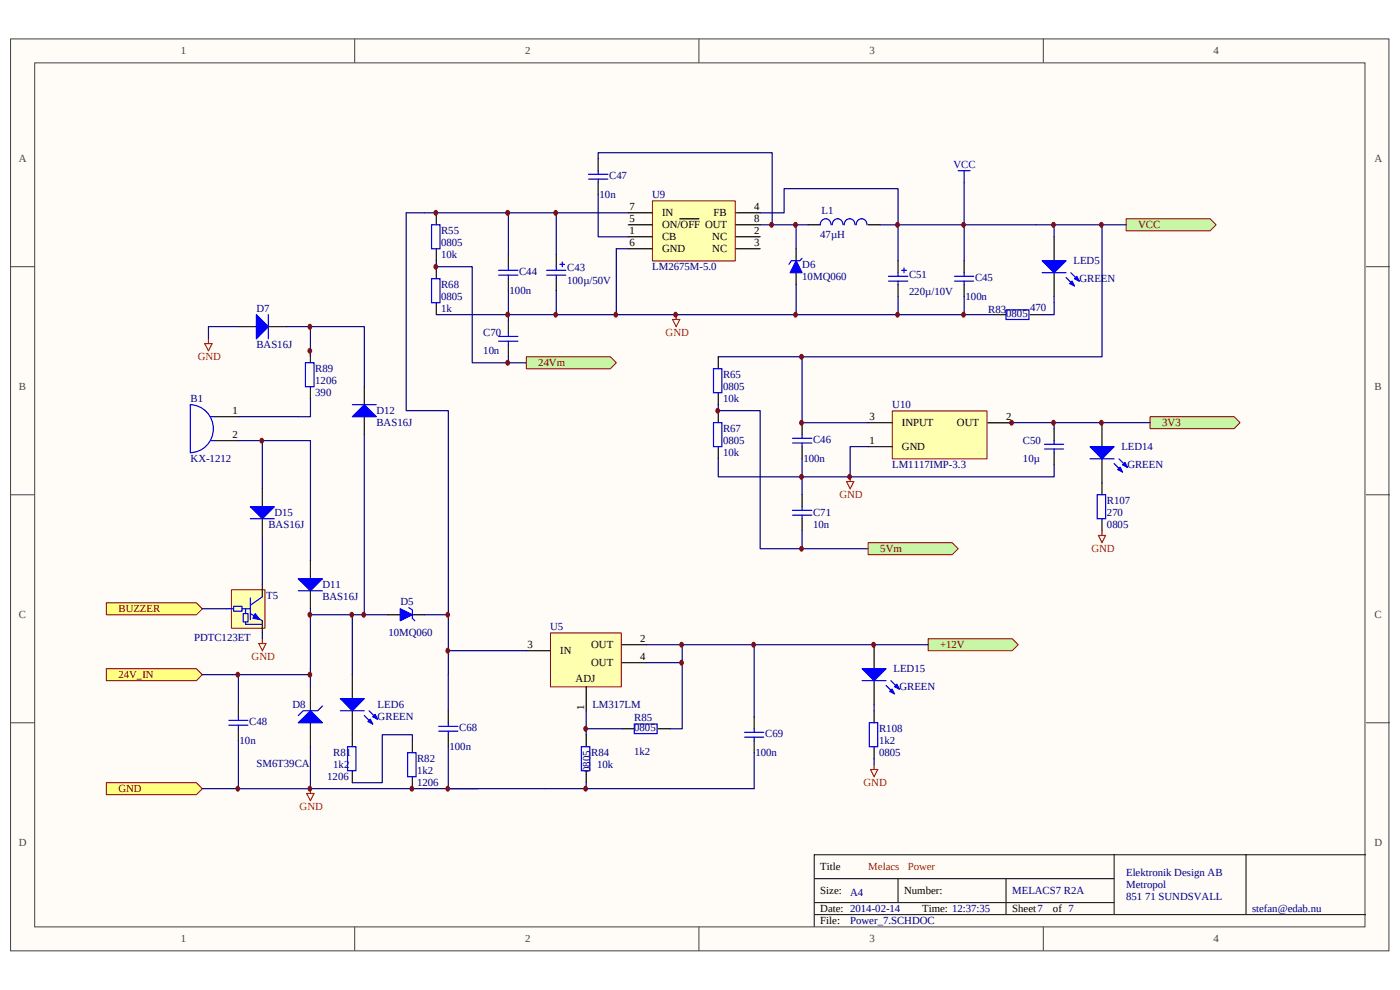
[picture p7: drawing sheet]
<svg xmlns="http://www.w3.org/2000/svg" width="297mm" height="210mm" viewBox="0 0 297 210" stroke-linecap="round" stroke-linejoin="round" font-family="sans-serif">
<path d="M2.3 8.3h292.4v193.3h-292.4z" fill-rule="evenodd" fill="#fffcf8"/>
<path d="M2.2 8.3h292.5v193.3h-292.5z" fill="none" stroke="#404040" stroke-width=".21"/>
<path d="M7.4 13.4h282.2v183.1h-282.2z" fill-rule="evenodd" fill="#fffcf8"/>
<g fill="none" stroke="#404040" stroke-width=".21">
<path d="M7.4 13.3h282.2v183.2h-282.2zM75.3 8.2v5.1M148.3 8.2v5.1M221.4 8.2v5.1M2.2 56.5h5.1M289.8 56.5h5.1M2.2 104.9h5.1M289.8 104.9h5.1M2.2 153.2h5.1M289.8 153.2h5.1M75.3 196.5v5.1M148.3 196.5v5.1"/>
<path d="M221.4 196.5v5.1"/>
</g>
<path d="M172.7 186.3h63.7M172.7 193.9h117.1M172.7 191.4h63.7M190.5 186.3v5.1M213.4 186.3v7.6M236.4 181.2v12.7M264.4 181.2h-91.7v15.3M289.8 181.2h-25.4v12.7" fill="none" stroke="#000" stroke-width=".21"/>
<path d="M22.6 141.8h19.1l1.2 1.2-1.2 1.3h-19.1z" fill-rule="evenodd" fill="#ffff80"/>
<path d="M22.6 141.8h19.1l1.2 1.2-1.2 1.3h-19.1z" fill="none" stroke="#800000" stroke-width=".21"/>
<path d="M22.6 165.9h19.1l1.2 1.3-1.2 1.3h-19.1z" fill-rule="evenodd" fill="#ffff80"/>
<path d="M22.6 165.9h19.1l1.2 1.3-1.2 1.3h-19.1z" fill="none" stroke="#800000" stroke-width=".21"/>
<path d="M90 45.1h43.3M107.9 45.1v8.9M118 45.1v8.9M107.9 61.6v5.1M118 61.6v5.1" fill="none" stroke="#000080" stroke-width=".25"/>
<path d="M107.9 54v2.5M107.9 59.1v2.5M118 54v2.5M118 59.1v2.5M171.5 47.7h2.5M184.2 47.7h2.5M190.5 55.3v2.5M190.5 60.4v2.5" fill="none" stroke="#000" stroke-width=".25"/>
<g fill="none" stroke="#00f" stroke-width=".25">
<path d="M105.8 57.3h4.1M105.8 58.3h4.1M107.9 56.5v.8M107.9 58.3v.8M116 57.3h4M116 58.3h4M118 56.5v.8M118 58.3v.8M118.8 56h1M119.3 55.5v1M174 47.7a1.16 1.16 0 0 1 1.2-1.3 1.16 1.16 0 0 1 1.1 1.3M176.6 47.7a1.16 1.16 0 0 1 1.1-1.3 1.16 1.16 0 0 1 1.2 1.3"/>
<path d="M179.1 47.7a1.16 1.16 0 0 1 1.2-1.3 1.16 1.16 0 0 1 1.1 1.3M182.9 46.4a1.17 1.17 0 0 1 1 1.3M182.9 46.4a1.2 1.2 0 0 0-1.3 1.3M188.5 58.6h4.1M188.5 59.6h4.1M190.5 57.8v.8M190.5 59.6v.8M191.3 57.3h1M191.8 56.8v1"/>
</g>
<path d="M138.5 42.6h17.5v12.7h-17.5z" fill-rule="evenodd" fill="#ffffb0"/>
<path d="M138.4 42.6h17.6v12.7h-17.6z" fill="none" stroke="#800000" stroke-width=".21"/>
<g fill="none" stroke="#000" stroke-width=".25">
<path d="M126.9 33.7v2.5M126.9 38.7v2.6M133.3 45.1h5.1M133.3 50.2h5.1M133.3 52.7h5.1M133.3 47.7h5.1M144.2 46.4h4.1M156.2 45.1h5.1M156.2 50.2h5.1M156.2 52.7h5.1M156.2 47.7h5.1M204.6 55.3v2.5"/>
<path d="M204.6 60.4v2.5"/>
</g>
<path d="M126.9 33.7v-1.3h36.9v15.3M204.6 38.7v9M126.9 41.3v8.9h6.4M161.3 45.1h5.1v-5.1h24.1v7.7h-3.8M161.3 47.7h10.2M168.9 47.7v5M190.5 55.3v-7.6h14.1v7.6M168.9 60.4v6.3h-50.9M190.5 62.9v3.8h-21.6M204.6 62.9v3.8h-14.1M42.9 143h6.4" fill="none" stroke="#000080" stroke-width=".25"/>
<path d="M124.9 36.9h4.1M124.9 38h4.1M126.9 36.2v.7M126.9 38v.7M203.3 36.2h2.5M204.6 36.2v2.5M202.5 58.6h4.1M202.5 59.6h4.1M204.6 57.8v.8M204.6 59.6v.8" fill="none" stroke="#00f" stroke-width=".25"/>
<path d="M142.7 67.7h1.5l-.7 1.6zM143.5 66.7v1" fill="none" stroke="#f00" stroke-width=".25"/>
<path d="M190.2 47.2a.46 .46 0 0 1 .6 .5 .46 .46 0 0 1-.6 .4 .61 .61 0 0 1 0-.9z" fill-rule="evenodd" fill="#800000"/>
<path d="M190.2 47.2a.46 .46 0 0 1 .6 .5 .46 .46 0 0 1-.6 .4 .61 .61 0 0 1 0-.9z" fill="none" stroke="#800000" stroke-width=".21"/>
<path d="M190.2 66.3a.46 .46 0 0 1 .6 .4 .46 .46 0 0 1-.6 .5 .61 .61 0 0 1 0-.9z" fill-rule="evenodd" fill="#800000"/>
<path d="M190.2 66.3a.46 .46 0 0 1 .6 .4 .46 .46 0 0 1-.6 .5 .61 .61 0 0 1 0-.9z" fill="none" stroke="#800000" stroke-width=".21"/>
<path d="M163.5 47.2a.46 .46 0 0 1 .6 .5 .46 .46 0 0 1-.6 .4 .61 .61 0 0 1 0-.9z" fill-rule="evenodd" fill="#800000"/>
<path d="M163.5 47.2a.46 .46 0 0 1 .6 .5 .46 .46 0 0 1-.6 .4 .61 .61 0 0 1 0-.9z" fill="none" stroke="#800000" stroke-width=".21"/>
<path d="M86.2 45.1h3.8M204.6 47.7h15.2M92.6 66.7h25.4" fill="none" stroke="#000080" stroke-width=".25"/>
<path d="M204.2 47.2a.46 .46 0 0 1 .6 .5 .46 .46 0 0 1-.6 .4 .6 .6 0 0 1 0-.9z" fill-rule="evenodd" fill="#800000"/>
<path d="M204.2 47.2a.46 .46 0 0 1 .6 .5 .46 .46 0 0 1-.6 .4 .6 .6 0 0 1 0-.9z" fill="none" stroke="#800000" stroke-width=".21"/>
<path d="M204.6 66.7h3.8" fill="none" stroke="#000080" stroke-width=".25"/>
<path d="M204.2 66.3a.46 .46 0 0 1 .6 .4 .46 .46 0 0 1-.6 .5 .6 .6 0 0 1 0-.9z" fill-rule="evenodd" fill="#800000"/>
<path d="M204.2 66.3a.46 .46 0 0 1 .6 .4 .46 .46 0 0 1-.6 .5 .6 .6 0 0 1 0-.9z" fill="none" stroke="#800000" stroke-width=".21"/>
<path d="M133.3 52.7h-2.5v14" fill="none" stroke="#000080" stroke-width=".25"/>
<path d="M65.9 145.6v5.1M65.9 153.2v5.1" fill="none" stroke="#000" stroke-width=".25"/>
<path d="M63.3 153.2l2.6-2.5 2.5 2.5z" fill="#00f"/>
<path d="M48.5 152.7h4.1M48.5 153.8h4.1M50.6 152v.7M50.6 153.8v.7M63.3 153.2l2.6-2.5 2.5 2.5zM68.4 149.7l-1 1h-3.1l-1 1" fill="none" stroke="#00f" stroke-width=".25"/>
<path d="M65.1 168.2h1.5l-.7 1.6zM65.9 167.2v1" fill="none" stroke="#f00" stroke-width=".25"/>
<path d="M65.9 158.3v8.9" fill="none" stroke="#000080" stroke-width=".25"/>
<path d="M50.6 149.4v2.6M50.6 154.5v2.6" fill="none" stroke="#000" stroke-width=".25"/>
<path d="M238.9 46.4h17.8l1.3 1.3-1.3 1.2h-17.8z" fill-rule="evenodd" fill="#c8f6a6"/>
<path d="M238.9 46.4h17.8l1.3 1.3-1.3 1.2h-17.8z" fill="none" stroke="#800000" stroke-width=".21"/>
<path d="M219.8 47.7h19.1" fill="none" stroke="#000080" stroke-width=".25"/>
<path d="M196.9 135.4h17.9l1.2 1.3-1.2 1.3h-17.9z" fill-rule="evenodd" fill="#c8f6a6"/>
<path d="M196.9 135.4h17.9l1.2 1.3-1.2 1.3h-17.9z" fill="none" stroke="#800000" stroke-width=".21"/>
<path d="M223.6 90.9v2.5M223.6 96v2.5" fill="none" stroke="#000" stroke-width=".25"/>
<path d="M221.6 94.2h4.1M221.6 95.2h4.1M223.6 93.4v.8M223.6 95.2v.8" fill="none" stroke="#00f" stroke-width=".25"/>
<path d="M189.3 87.2h20.1v10.1h-20.1z" fill-rule="evenodd" fill="#ffffb0"/>
<path d="M189.3 87.1h20.1v10.2h-20.1z" fill="none" stroke="#800000" stroke-width=".21"/>
<path d="M184.2 89.6h5.1M184.2 94.7h5.1M209.6 89.6h5.1" fill="none" stroke="#000" stroke-width=".25"/>
<path d="M244 88.3h17.8l1.3 1.3-1.3 1.3h-17.8z" fill-rule="evenodd" fill="#c8f6a6"/>
<path d="M244 88.3h17.8l1.3 1.3-1.3 1.3h-17.8z" fill="none" stroke="#800000" stroke-width=".21"/>
<path d="M233.8 47.7v28h-63.6v13.9h14M184.2 94.7h-3.8v6.4h43.3v-2.6M214.7 89.6h29.3M223.6 89.6v1.3" fill="none" stroke="#000080" stroke-width=".25"/>
<path d="M179.6 102.1h1.5l-.7 1.5zM180.4 101.1v1" fill="none" stroke="#f00" stroke-width=".25"/>
<path d="M233.5 47.2a.46 .46 0 0 1 .6 .5 .46 .46 0 0 1-.6 .4 .61 .61 0 0 1 0-.9z" fill-rule="evenodd" fill="#800000"/>
<path d="M233.5 47.2a.46 .46 0 0 1 .6 .5 .46 .46 0 0 1-.6 .4 .61 .61 0 0 1 0-.9z" fill="none" stroke="#800000" stroke-width=".21"/>
<path d="M170.2 89.6v2.6M170.2 94.7v2.6" fill="none" stroke="#000" stroke-width=".25"/>
<path d="M168.1 92.9h4.2M168.1 93.9h4.2M170.2 92.2v.7M170.2 93.9v.8" fill="none" stroke="#00f" stroke-width=".25"/>
<path d="M169.9 89.2a.46 .46 0 0 1 .5 .4 .46 .46 0 0 1-.5 .5 .6 .6 0 0 1 0-.9z" fill-rule="evenodd" fill="#800000"/>
<path d="M169.9 89.2a.46 .46 0 0 1 .5 .4 .46 .46 0 0 1-.5 .5 .6 .6 0 0 1 0-.9z" fill="none" stroke="#800000" stroke-width=".21"/>
<path d="M170.2 97.3v3.8h10.2" fill="none" stroke="#000080" stroke-width=".25"/>
<path d="M180.1 100.6a.46 .46 0 0 1 .5 .5 .46 .46 0 0 1-.5 .4 .61 .61 0 0 1 0-.9z" fill-rule="evenodd" fill="#800000"/>
<path d="M180.1 100.6a.46 .46 0 0 1 .5 .5 .46 .46 0 0 1-.5 .4 .61 .61 0 0 1 0-.9z" fill="none" stroke="#800000" stroke-width=".21"/>
<path d="M92.6 55.3v1.2h7.6v20.4h11.5M208.4 66.7h2.5M65.9 143v2.6M65.9 167.2h34.3" fill="none" stroke="#000080" stroke-width=".25"/>
<path d="M92.6 45.1v2.6M92.6 52.7v2.6M92.6 56.5v2.6M92.6 64.2v2.5M210.9 66.7h2.5M218.6 66.7h2.5" fill="none" stroke="#000" stroke-width=".25"/>
<path d="M91.6 59.1h1.7v5.1h-1.7zM91.6 47.7h1.7v5.1h-1.7zM213.4 65.7h4.9v2h-4.9z" fill="none" stroke="#00f" stroke-width=".25"/>
<path d="M111.7 75.6h17.8l1.3 1.3-1.3 1.3h-17.8z" fill-rule="evenodd" fill="#c8f6a6"/>
<path d="M111.7 75.6h17.8l1.3 1.3-1.3 1.3h-17.8z" fill="none" stroke="#800000" stroke-width=".21"/>
<path d="M223.7 64.2v2.5h-2.6" fill="none" stroke="#000080" stroke-width=".25"/>
<path d="M223.6 50.2v5.1M223.6 57.8v5.1" fill="none" stroke="#000" stroke-width=".25"/>
<path d="M221.1 55.3h5.1l-2.6 2.5z" fill="#00f"/>
<path d="M221.1 55.3h5.1l-2.6 2.5zM226.2 58.8l1.8 1.8M227.2 57.8l1.8 1.8" fill="none" stroke="#00f" stroke-width=".25"/>
<path d="M227.4 59.6l.6 1-1.1-.5z" fill="#00f"/>
<path d="M227.4 59.6l.6 1-1.1-.5z" fill="none" stroke="#00f" stroke-width=".25"/>
<path d="M228.5 58.6l.5 1-1-.5z" fill="#00f"/>
<path d="M221.1 57.8h5.1M228.5 58.6l.5 1-1-.5z" fill="none" stroke="#00f" stroke-width=".25"/>
<path d="M74.8 143v5.1M74.8 150.7v5.1" fill="none" stroke="#000" stroke-width=".25"/>
<path d="M72.2 148.1h5.1l-2.5 2.6z" fill="#00f"/>
<path d="M72.2 148.1h5.1l-2.5 2.6zM77.3 151.7l1.8 1.8M78.3 150.7l1.8 1.8" fill="none" stroke="#00f" stroke-width=".25"/>
<path d="M78 153l.6-.5 .5 1z" fill="#00f"/>
<path d="M78 153l.6-.5 .5 1z" fill="none" stroke="#00f" stroke-width=".25"/>
<path d="M79.1 152l.5-.5 .5 1z" fill="#00f"/>
<path d="M72.2 150.7h5.1M73.7 158.3h1.8v5.1h-1.8zM79.1 152l.5-.5 .5 1zM86.5 159.6h1.8v5.1h-1.8z" fill="none" stroke="#00f" stroke-width=".25"/>
<path d="M74.8 155.8v2.5M87.5 157.1v2.5M74.8 163.4v2.5M87.5 164.7v2.5" fill="none" stroke="#000" stroke-width=".25"/>
<path d="M223.6 47.7v2.5M87.5 157.1v-1.3h-6.4v10.1h-6.3" fill="none" stroke="#000080" stroke-width=".25"/>
<path d="M223.3 47.2a.46 .46 0 0 1 .6 .5 .46 .46 0 0 1-.6 .4 .61 .61 0 0 1 0-.9z" fill-rule="evenodd" fill="#800000"/>
<path d="M223.3 47.2a.46 .46 0 0 1 .6 .5 .46 .46 0 0 1-.6 .4 .61 .61 0 0 1 0-.9z" fill="none" stroke="#800000" stroke-width=".21"/>
<path d="M223.6 62.9v1.3" fill="none" stroke="#000080" stroke-width=".25"/>
<path d="M87.2 166.8a.46 .46 0 0 1 .6 .4 .46 .46 0 0 1-.6 .5 .6 .6 0 0 1 0-.9z" fill-rule="evenodd" fill="#800000"/>
<path d="M87.2 166.8a.46 .46 0 0 1 .6 .4 .46 .46 0 0 1-.6 .5 .6 .6 0 0 1 0-.9z" fill="none" stroke="#800000" stroke-width=".21"/>
<path d="M49.3 143h16.6M50.6 157.1v10.1h15.3M50.6 143v6.4" fill="none" stroke="#000080" stroke-width=".25"/>
<path d="M65.5 166.8a.46 .46 0 0 1 .6 .4 .46 .46 0 0 1-.6 .5 .61 .61 0 0 1 0-.9z" fill-rule="evenodd" fill="#800000"/>
<path d="M65.5 166.8a.46 .46 0 0 1 .6 .4 .46 .46 0 0 1-.6 .5 .61 .61 0 0 1 0-.9z" fill="none" stroke="#800000" stroke-width=".21"/>
<path d="M42.9 167.2h7.7" fill="none" stroke="#000080" stroke-width=".25"/>
<path d="M50.3 166.8a.46 .46 0 0 1 .5 .4 .46 .46 0 0 1-.5 .5 .62 .62 0 0 1 0-.9z" fill-rule="evenodd" fill="#800000"/>
<path d="M50.3 166.8a.46 .46 0 0 1 .5 .4 .46 .46 0 0 1-.5 .5 .62 .62 0 0 1 0-.9z" fill="none" stroke="#800000" stroke-width=".21"/>
<path d="M95.1 158.3v8.9h6.4M95.1 143v7.7M100.2 167.2h59.8" fill="none" stroke="#000080" stroke-width=".25"/>
<path d="M95.1 150.7v2.5M95.1 155.8v2.5" fill="none" stroke="#000" stroke-width=".25"/>
<path d="M93.1 154h4.1M93.1 155h4.1M95.1 153.2v.8M95.1 155v.8" fill="none" stroke="#00f" stroke-width=".25"/>
<path d="M94.8 166.8a.46 .46 0 0 1 .6 .4 .46 .46 0 0 1-.6 .5 .6 .6 0 0 1 0-.9z" fill-rule="evenodd" fill="#800000"/>
<path d="M94.8 166.8a.46 .46 0 0 1 .6 .4 .46 .46 0 0 1-.6 .5 .6 .6 0 0 1 0-.9z" fill="none" stroke="#800000" stroke-width=".21"/>
<path d="M65.9 130.3v12.7" fill="none" stroke="#000080" stroke-width=".25"/>
<path d="M65.5 142.6a.46 .46 0 0 1 .6 .5 .46 .46 0 0 1-.6 .4 .61 .61 0 0 1 0-.9z" fill-rule="evenodd" fill="#800000"/>
<path d="M65.5 142.6a.46 .46 0 0 1 .6 .5 .46 .46 0 0 1-.6 .4 .61 .61 0 0 1 0-.9z" fill="none" stroke="#800000" stroke-width=".21"/>
<path d="M107.9 68v2.6M107.9 73.1v2.5M45.5 88.3h5.1M45.5 93.4h5.1" fill="none" stroke="#000" stroke-width=".25"/>
<path d="M105.8 72.3h4.1M105.8 71.3h4.1M107.9 70.6v.7M107.9 72.3v.8M40.4 96a5.1 5.1 0 0 0 4.9-5.1 5.1 5.1 0 0 0-4.9-5.1v10.2M44.7 93.4h.8M44.7 88.3h.8" fill="none" stroke="#00f" stroke-width=".25"/>
<path d="M55.7 138l.7-1.6h-1.5l.8 1.6M55.7 135.4v1" fill="none" stroke="#f00" stroke-width=".25"/>
<path d="M107.9 66.7v1.3M107.9 75.6v1.3" fill="none" stroke="#000080" stroke-width=".25"/>
<path d="M22.6 127.8h19.1l1.2 1.3-1.2 1.3h-19.1z" fill-rule="evenodd" fill="#ffff80"/>
<path d="M22.6 127.8h19.1l1.2 1.3-1.2 1.3h-19.1z" fill="none" stroke="#800000" stroke-width=".21"/>
<path d="M49.1 125.1h7.1v8.1h-7.1z" fill-rule="evenodd" fill="#ffffb0"/>
<path d="M49.1 125h7.1v8.2h-7.1z" fill="none" stroke="#800000" stroke-width=".21"/>
<path d="M55.7 124v2.5M55.7 131.6v2.6" fill="none" stroke="#000" stroke-width=".25"/>
<path d="M53.1 126.8v4.6M53.1 130.1l2.6 1.5M55.7 126.5l-2.6 1.8" fill="none" stroke="#00f" stroke-width=".25"/>
<path d="M54.1 130.1l1.1 1.3-1.6-.3z" fill="#00f"/>
<path d="M54.1 130.1l1.1 1.3-1.6-.3z" fill="none" stroke="#00f" stroke-width=".21"/>
<path d="M48 129.1h1.6M49.6 128.6h1.7v1h-1.7zM51.3 129.1h1.8M51.6 130.1h1v1.8h-1zM52.1 131.9v.5h3.6M52.1 129.1v1" fill="none" stroke="#00f" stroke-width=".25"/>
<path d="M50.3 142.6a.46 .46 0 0 1 .5 .5 .46 .46 0 0 1-.5 .4 .62 .62 0 0 1 0-.9z" fill-rule="evenodd" fill="#800000"/>
<path d="M50.3 142.6a.46 .46 0 0 1 .5 .5 .46 .46 0 0 1-.5 .4 .62 .62 0 0 1 0-.9z" fill="none" stroke="#800000" stroke-width=".21"/>
<g fill="none" stroke="#000080" stroke-width=".25">
<path d="M86.2 45.1v42h8.9v43.3M50.6 69.2h-6.4v2.6M60.7 69.2h5.2M65.9 69.2h11.4v12.8M65.9 69.2v6.4M152.4 75.6h17.8M50.6 93.4h15.3v25.5M55.7 93.4v10.2M65.9 84.5v3.9l-15.3-.1M152.4 97.3v3.8h17.8v3.8M152.4 85.8v1.3M170.2 112.5v3.8"/>
<path d="M42.9 129.1h5.1M55.7 134.2v1.2M65.9 130.3h16.5M90 130.3h5.1v12.8"/>
</g>
<path d="M65.9 74.4v2.5M152.4 75.6v2.6M65.9 82v2.5M152.4 83.3v2.5M152.4 87.1v2.5M152.4 94.7v2.6M170.2 104.9v2.5M170.2 110v2.5" fill="none" stroke="#000" stroke-width=".25"/>
<path d="M64.8 76.9h1.8v5.1h-1.8zM151.4 78.2h1.8v5.1h-1.8zM151.4 89.6h1.8v5.1h-1.8zM168.1 108.2h4.2M168.1 109.2h4.2M170.2 107.4v.8M170.2 109.2v.8" fill="none" stroke="#00f" stroke-width=".25"/>
<path d="M43.4 72.9h1.6l-.8 1.5zM44.2 71.8v1.1" fill="none" stroke="#f00" stroke-width=".25"/>
<path d="M169.9 75.2a.46 .46 0 0 1 .5 .4 .46 .46 0 0 1-.5 .5 .6 .6 0 0 1 0-.9z" fill-rule="evenodd" fill="#800000"/>
<path d="M169.9 75.2a.46 .46 0 0 1 .5 .4 .46 .46 0 0 1-.5 .5 .6 .6 0 0 1 0-.9z" fill="none" stroke="#800000" stroke-width=".21"/>
<path d="M169.9 100.6a.46 .46 0 0 1 .5 .5 .46 .46 0 0 1-.5 .4 .61 .61 0 0 1 0-.9z" fill-rule="evenodd" fill="#800000"/>
<path d="M169.9 100.6a.46 .46 0 0 1 .5 .5 .46 .46 0 0 1-.5 .4 .61 .61 0 0 1 0-.9z" fill="none" stroke="#800000" stroke-width=".21"/>
<path d="M152.4 87.1h8.9v29.2h22.9" fill="none" stroke="#000080" stroke-width=".25"/>
<path d="M152.1 86.6a.46 .46 0 0 1 .6 .5 .46 .46 0 0 1-.6 .4 .61 .61 0 0 1 0-.9z" fill-rule="evenodd" fill="#800000"/>
<path d="M152.1 86.6a.46 .46 0 0 1 .6 .5 .46 .46 0 0 1-.6 .4 .61 .61 0 0 1 0-.9z" fill="none" stroke="#800000" stroke-width=".21"/>
<path d="M169.9 115.9a.46 .46 0 0 1 .5 .4 .46 .46 0 0 1-.5 .5 .61 .61 0 0 1 0-.9z" fill-rule="evenodd" fill="#800000"/>
<path d="M169.9 115.9a.46 .46 0 0 1 .5 .4 .46 .46 0 0 1-.5 .5 .61 .61 0 0 1 0-.9z" fill="none" stroke="#800000" stroke-width=".21"/>
<path d="M184.2 115.1h17.8l1.3 1.2-1.3 1.3h-17.8z" fill-rule="evenodd" fill="#c8f6a6"/>
<path d="M184.2 115.1h17.8l1.3 1.2-1.3 1.3h-17.8z" fill="none" stroke="#800000" stroke-width=".21"/>
<path d="M77.3 92.2v38.1" fill="none" stroke="#000080" stroke-width=".25"/>
<path d="M233.8 89.6v5.1M233.8 97.3v5.1" fill="none" stroke="#000" stroke-width=".25"/>
<path d="M231.3 94.7h5.1l-2.6 2.6z" fill="#00f"/>
<path d="M231.3 94.7h5.1l-2.6 2.6zM236.4 98.3l1.8 1.8M237.4 97.3l1.8 1.8" fill="none" stroke="#00f" stroke-width=".25"/>
<path d="M237.1 99.6l.6-.5 .5 1z" fill="#00f"/>
<path d="M237.1 99.6l.6-.5 .5 1z" fill="none" stroke="#00f" stroke-width=".25"/>
<path d="M238.7 98l.5 1.1-1-.5z" fill="#00f"/>
<path d="M231.3 97.3h5.1M238.7 98l.5 1.1-1-.5zM232.8 104.9h1.8v5.1h-1.8z" fill="none" stroke="#00f" stroke-width=".25"/>
<path d="M233.8 102.4v2.5M233.8 110v2.5" fill="none" stroke="#000" stroke-width=".25"/>
<path d="M233 113.5h1.6l-.8 1.6zM233.8 112.5v1" fill="none" stroke="#f00" stroke-width=".25"/>
<path d="M214.4 89.2a.46 .46 0 0 1 .6 .4 .46 .46 0 0 1-.6 .5 .61 .61 0 0 1 0-.9z" fill-rule="evenodd" fill="#800000"/>
<path d="M214.4 89.2a.46 .46 0 0 1 .6 .4 .46 .46 0 0 1-.6 .5 .61 .61 0 0 1 0-.9z" fill="none" stroke="#800000" stroke-width=".21"/>
<path d="M223.3 89.2a.46 .46 0 0 1 .6 .4 .46 .46 0 0 1-.6 .5 .61 .61 0 0 1 0-.9z" fill-rule="evenodd" fill="#800000"/>
<path d="M223.3 89.2a.46 .46 0 0 1 .6 .4 .46 .46 0 0 1-.6 .5 .61 .61 0 0 1 0-.9z" fill="none" stroke="#800000" stroke-width=".21"/>
<path d="M233.5 89.2a.46 .46 0 0 1 .6 .4 .46 .46 0 0 1-.6 .5 .61 .61 0 0 1 0-.9z" fill-rule="evenodd" fill="#800000"/>
<path d="M233.5 89.2a.46 .46 0 0 1 .6 .4 .46 .46 0 0 1-.6 .5 .61 .61 0 0 1 0-.9z" fill="none" stroke="#800000" stroke-width=".21"/>
<path d="M185.4 136.7v5.1M185.4 144.3v5.1" fill="none" stroke="#000" stroke-width=".25"/>
<path d="M182.9 141.8h5.1l-2.5 2.5z" fill="#00f"/>
<path d="M182.9 141.8h5.1l-2.5 2.5zM188 145.3l1.8 1.8M189 144.3l1.8 1.8" fill="none" stroke="#00f" stroke-width=".25"/>
<path d="M189.3 146.1l.5 1-1-.5z" fill="#00f"/>
<path d="M189.3 146.1l.5 1-1-.5z" fill="none" stroke="#00f" stroke-width=".25"/>
<path d="M190.3 145.1l.5 1-1-.5z" fill="#00f"/>
<path d="M182.9 144.3h5.1M184.4 153.2h1.8v5.1h-1.8zM190.3 145.1l.5 1-1-.5z" fill="none" stroke="#00f" stroke-width=".25"/>
<path d="M185.4 150.7v2.5M185.4 158.3v2.6" fill="none" stroke="#000" stroke-width=".25"/>
<path d="M65.5 73.9a.46 .46 0 0 1 .6 .5 .46 .46 0 0 1-.6 .4 .6 .6 0 0 1 0-.9z" fill-rule="evenodd" fill="#800000"/>
<path d="M65.5 73.9a.46 .46 0 0 1 .6 .5 .46 .46 0 0 1-.6 .4 .6 .6 0 0 1 0-.9z" fill="none" stroke="#800000" stroke-width=".21"/>
<path d="M77 129.9a.46 .46 0 0 1 .6 .4 .46 .46 0 0 1-.6 .5 .6 .6 0 0 1 0-.9z" fill-rule="evenodd" fill="#800000"/>
<path d="M77 129.9a.46 .46 0 0 1 .6 .4 .46 .46 0 0 1-.6 .5 .6 .6 0 0 1 0-.9z" fill="none" stroke="#800000" stroke-width=".21"/>
<path d="M55.7 113.8v10.2" fill="none" stroke="#000080" stroke-width=".25"/>
<path d="M117.7 44.7a.46 .46 0 0 1 .6 .4 .46 .46 0 0 1-.6 .5 .62 .62 0 0 1 0-.9z" fill-rule="evenodd" fill="#800000"/>
<path d="M117.7 44.7a.46 .46 0 0 1 .6 .4 .46 .46 0 0 1-.6 .5 .62 .62 0 0 1 0-.9z" fill="none" stroke="#800000" stroke-width=".21"/>
<path d="M107.5 44.7a.47 .47 0 0 1 .6 .4 .47 .47 0 0 1-.6 .5 .6 .6 0 0 1 0-.9z" fill-rule="evenodd" fill="#800000"/>
<path d="M107.5 44.7a.47 .47 0 0 1 .6 .4 .47 .47 0 0 1-.6 .5 .6 .6 0 0 1 0-.9z" fill="none" stroke="#800000" stroke-width=".21"/>
<path d="M107.5 66.3a.47 .47 0 0 1 .6 .4 .47 .47 0 0 1-.6 .5 .6 .6 0 0 1 0-.9z" fill-rule="evenodd" fill="#800000"/>
<path d="M107.5 66.3a.47 .47 0 0 1 .6 .4 .47 .47 0 0 1-.6 .5 .6 .6 0 0 1 0-.9z" fill="none" stroke="#800000" stroke-width=".21"/>
<path d="M107.5 76.5a.46 .46 0 0 1 .6 .4 .46 .46 0 0 1-.6 .5 .59 .59 0 0 1 0-.9z" fill-rule="evenodd" fill="#800000"/>
<path d="M107.5 76.5a.46 .46 0 0 1 .6 .4 .46 .46 0 0 1-.6 .5 .59 .59 0 0 1 0-.9z" fill="none" stroke="#800000" stroke-width=".21"/>
<path d="M92.3 56.1a.46 .46 0 0 1 .5 .5 .46 .46 0 0 1-.5 .4 .62 .62 0 0 1 0-.9z" fill-rule="evenodd" fill="#800000"/>
<path d="M92.3 56.1a.46 .46 0 0 1 .5 .5 .46 .46 0 0 1-.5 .4 .62 .62 0 0 1 0-.9z" fill="none" stroke="#800000" stroke-width=".21"/>
<path d="M74.8 130.3v12.7" fill="none" stroke="#000080" stroke-width=".25"/>
<path d="M74.4 129.9a.46 .46 0 0 1 .6 .4 .46 .46 0 0 1-.6 .5 .61 .61 0 0 1 0-.9z" fill-rule="evenodd" fill="#800000"/>
<path d="M74.4 129.9a.46 .46 0 0 1 .6 .4 .46 .46 0 0 1-.6 .5 .61 .61 0 0 1 0-.9z" fill="none" stroke="#800000" stroke-width=".21"/>
<path d="M50.6 69.2h3.8" fill="none" stroke="#000" stroke-width=".25"/>
<path d="M54.4 66.7l2.5 2.6-2.5 2.5z" fill="#00f"/>
<path d="M54.4 66.7l2.5 2.6-2.5 2.5zM56.9 66.7v5.1" fill="none" stroke="#00f" stroke-width=".25"/>
<path d="M56.9 69.2h3.8M77.3 88.3v3.9" fill="none" stroke="#000" stroke-width=".25"/>
<path d="M77.3 85.8l2.5 2.6h-5z" fill="#00f"/>
<path d="M74.8 85.8h5M77.3 85.8l2.5 2.6h-5z" fill="none" stroke="#00f" stroke-width=".25"/>
<path d="M77.3 82v3.8M55.7 103.6v3.8" fill="none" stroke="#000" stroke-width=".25"/>
<path d="M53.1 107.4h5.1l-2.5 2.6z" fill="#00f"/>
<path d="M53.1 107.4h5.1l-2.5 2.6zM53.1 110h5.1" fill="none" stroke="#00f" stroke-width=".25"/>
<path d="M55.7 110v3.8M65.9 118.9v3.8" fill="none" stroke="#000" stroke-width=".25"/>
<path d="M63.3 122.7h5.1l-2.5 2.6z" fill="#00f"/>
<path d="M63.3 122.7h5.1l-2.5 2.6zM63.3 125.3h5.1" fill="none" stroke="#00f" stroke-width=".25"/>
<path d="M65.9 125.3v3.8" fill="none" stroke="#000" stroke-width=".25"/>
<path d="M55.3 93l.2-.1a.49 .49 0 0 1 .4 .6 .49 .49 0 0 1-.6 .4 .61 .61 0 0 1 0-.9z" fill-rule="evenodd" fill="#800000"/>
<path d="M55.3 93l.2-.1a.49 .49 0 0 1 .4 .6 .49 .49 0 0 1-.6 .4 .61 .61 0 0 1 0-.9z" fill="none" stroke="#800000" stroke-width=".21"/>
<path d="M65.9 129.1v1.2" fill="none" stroke="#000080" stroke-width=".25"/>
<path d="M65.5 129.9a.46 .46 0 0 1 .6 .4 .46 .46 0 0 1-.6 .5 .61 .61 0 0 1 0-.9z" fill-rule="evenodd" fill="#800000"/>
<path d="M65.5 129.9a.46 .46 0 0 1 .6 .4 .46 .46 0 0 1-.6 .5 .61 .61 0 0 1 0-.9z" fill="none" stroke="#800000" stroke-width=".21"/>
<path d="M65.5 68.8a.47 .47 0 0 1 .6 .5 .47 .47 0 0 1-.6 .4 .64 .64 0 0 1 0-.9z" fill-rule="evenodd" fill="#800000"/>
<path d="M65.5 68.8a.47 .47 0 0 1 .6 .5 .47 .47 0 0 1-.6 .4 .64 .64 0 0 1 0-.9z" fill="none" stroke="#800000" stroke-width=".21"/>
<path d="M137.1 136.7h59.8M185.4 149.4v1.3M185.4 160.9v1.2" fill="none" stroke="#000080" stroke-width=".25"/>
<path d="M185.4 164.7l.8-1.6h-1.5l.8 1.6M185.4 162.1v1" fill="none" stroke="#f00" stroke-width=".25"/>
<path d="M168.9 52.7v2.6M168.9 57.8v2.6" fill="none" stroke="#000" stroke-width=".25"/>
<path d="M168.9 55.3l1.3 2.5h-2.6z" fill="#00f"/>
<path d="M168.9 55.3l1.3 2.5h-2.6zM168.9 55.3h-1l-.5 .8M170.2 54.8l-.5 .5h-.8" fill="none" stroke="#00f" stroke-width=".25"/>
<path d="M168.6 47.2a.46 .46 0 0 1 .6 .5 .46 .46 0 0 1-.6 .4 .61 .61 0 0 1 0-.9z" fill-rule="evenodd" fill="#800000"/>
<path d="M168.6 47.2a.46 .46 0 0 1 .6 .5 .46 .46 0 0 1-.6 .4 .61 .61 0 0 1 0-.9z" fill="none" stroke="#800000" stroke-width=".21"/>
<path d="M168.6 66.3a.46 .46 0 0 1 .6 .4 .46 .46 0 0 1-.6 .5 .61 .61 0 0 1 0-.9z" fill-rule="evenodd" fill="#800000"/>
<path d="M168.6 66.3a.46 .46 0 0 1 .6 .4 .46 .46 0 0 1-.6 .5 .61 .61 0 0 1 0-.9z" fill="none" stroke="#800000" stroke-width=".21"/>
<path d="M117.7 66.3a.46 .46 0 0 1 .6 .4 .46 .46 0 0 1-.6 .5 .61 .61 0 0 1 0-.9z" fill-rule="evenodd" fill="#800000"/>
<path d="M117.7 66.3a.46 .46 0 0 1 .6 .4 .46 .46 0 0 1-.6 .5 .61 .61 0 0 1 0-.9z" fill="none" stroke="#800000" stroke-width=".21"/>
<path d="M143.1 66.3a.46 .46 0 0 1 .6 .4 .46 .46 0 0 1-.6 .5 .61 .61 0 0 1 0-.9z" fill-rule="evenodd" fill="#800000"/>
<path d="M143.1 66.3a.46 .46 0 0 1 .6 .4 .46 .46 0 0 1-.6 .5 .61 .61 0 0 1 0-.9z" fill="none" stroke="#800000" stroke-width=".21"/>
<path d="M130.4 66.3a.46 .46 0 0 1 .6 .4 .46 .46 0 0 1-.6 .5 .6 .6 0 0 1 0-.9z" fill-rule="evenodd" fill="#800000"/>
<path d="M130.4 66.3a.46 .46 0 0 1 .6 .4 .46 .46 0 0 1-.6 .5 .6 .6 0 0 1 0-.9z" fill="none" stroke="#800000" stroke-width=".21"/>
<path d="M82.4 130.3h2.5M87.5 130.3h2.5" fill="none" stroke="#000" stroke-width=".25"/>
<path d="M84.9 129.1l2.6 1.2-2.6 1.3z" fill="#00f"/>
<path d="M84.9 129.1l2.6 1.2-2.6 1.3zM86.7 128.8l.8 .5v1.1M87.5 130.3v.8l.5 .5" fill="none" stroke="#00f" stroke-width=".25"/>
<path d="M92.3 44.7a.46 .46 0 0 1 .5 .4 .46 .46 0 0 1-.5 .5 .61 .61 0 0 1 0-.9z" fill-rule="evenodd" fill="#800000"/>
<path d="M92.3 44.7a.46 .46 0 0 1 .5 .4 .46 .46 0 0 1-.5 .5 .61 .61 0 0 1 0-.9z" fill="none" stroke="#800000" stroke-width=".21"/>
<path d="M94.8 129.9a.46 .46 0 0 1 .6 .4 .46 .46 0 0 1-.6 .5 .6 .6 0 0 1 0-.9z" fill-rule="evenodd" fill="#800000"/>
<path d="M94.8 129.9a.46 .46 0 0 1 .6 .4 .46 .46 0 0 1-.6 .5 .6 .6 0 0 1 0-.9z" fill="none" stroke="#800000" stroke-width=".21"/>
<path d="M124.4 155.8v2.5M132 154.5h2.6M139.6 154.5h2.6M124.4 163.4v2.5" fill="none" stroke="#000" stroke-width=".25"/>
<path d="M123.4 158.3h1.7v5.1h-1.7zM134.6 153.5h4.8v2h-4.8z" fill="none" stroke="#00f" stroke-width=".25"/>
<path d="M160 136.7v15.3M132 154.5h-7.6v1.3M160 159.6v7.6M124.4 165.9v1.3" fill="none" stroke="#000080" stroke-width=".25"/>
<path d="M124 166.8a.46 .46 0 0 1 .6 .4 .46 .46 0 0 1-.6 .5 .62 .62 0 0 1 0-.9z" fill-rule="evenodd" fill="#800000"/>
<path d="M124 166.8a.46 .46 0 0 1 .6 .4 .46 .46 0 0 1-.6 .5 .62 .62 0 0 1 0-.9z" fill="none" stroke="#800000" stroke-width=".21"/>
<path d="M116.8 134.2h15v11.4h-15z" fill-rule="evenodd" fill="#ffffb0"/>
<path d="M116.8 134.2h15v11.4h-15z" fill="none" stroke="#800000" stroke-width=".21"/>
<path d="M111.7 138h5.1M132 136.7h5.1M124.4 145.6v5.1M132 140.5h5.1" fill="none" stroke="#000" stroke-width=".25"/>
<path d="M185.1 136.2a.46 .46 0 0 1 .6 .5 .46 .46 0 0 1-.6 .4 .61 .61 0 0 1 0-.9z" fill-rule="evenodd" fill="#800000"/>
<path d="M185.1 136.2a.46 .46 0 0 1 .6 .5 .46 .46 0 0 1-.6 .4 .61 .61 0 0 1 0-.9z" fill="none" stroke="#800000" stroke-width=".21"/>
<path d="M159.7 136.2a.47 .47 0 0 1 .6 .5 .47 .47 0 0 1-.6 .4 .63 .63 0 0 1 0-.9z" fill-rule="evenodd" fill="#800000"/>
<path d="M159.7 136.2a.47 .47 0 0 1 .6 .5 .47 .47 0 0 1-.6 .4 .63 .63 0 0 1 0-.9z" fill="none" stroke="#800000" stroke-width=".21"/>
<path d="M95.1 138h16.6" fill="none" stroke="#000080" stroke-width=".25"/>
<path d="M94.8 137.5a.46 .46 0 0 1 .6 .5 .46 .46 0 0 1-.6 .4 .61 .61 0 0 1 0-.9z" fill-rule="evenodd" fill="#800000"/>
<path d="M94.8 137.5a.46 .46 0 0 1 .6 .5 .46 .46 0 0 1-.6 .4 .61 .61 0 0 1 0-.9z" fill="none" stroke="#800000" stroke-width=".21"/>
<path d="M124.4 150.7v3.8" fill="none" stroke="#000080" stroke-width=".25"/>
<path d="M124 154.1a.46 .46 0 0 1 .6 .4 .46 .46 0 0 1-.6 .5 .61 .61 0 0 1 0-.9z" fill-rule="evenodd" fill="#800000"/>
<path d="M124 154.1a.46 .46 0 0 1 .6 .4 .46 .46 0 0 1-.6 .5 .61 .61 0 0 1 0-.9z" fill="none" stroke="#800000" stroke-width=".21"/>
<path d="M144.7 136.7v17.8h-2.5" fill="none" stroke="#000080" stroke-width=".25"/>
<path d="M144.4 136.2a.46 .46 0 0 1 .6 .5 .46 .46 0 0 1-.6 .4 .63 .63 0 0 1 0-.9z" fill-rule="evenodd" fill="#800000"/>
<path d="M144.4 136.2a.46 .46 0 0 1 .6 .5 .46 .46 0 0 1-.6 .4 .63 .63 0 0 1 0-.9z" fill="none" stroke="#800000" stroke-width=".21"/>
<path d="M137.1 140.5h7.6" fill="none" stroke="#000080" stroke-width=".25"/>
<path d="M144.4 140.1a.46 .46 0 0 1 .6 .4 .46 .46 0 0 1-.6 .5 .61 .61 0 0 1 0-.9z" fill-rule="evenodd" fill="#800000"/>
<path d="M144.4 140.1a.46 .46 0 0 1 .6 .4 .46 .46 0 0 1-.6 .5 .61 .61 0 0 1 0-.9z" fill="none" stroke="#800000" stroke-width=".21"/>
<path d="M160 152v2.5M160 157.1v2.5" fill="none" stroke="#000" stroke-width=".25"/>
<path d="M158 155.3h4M158 156.3h4M160 154.5v.8M160 156.3v.8" fill="none" stroke="#00f" stroke-width=".25"/>
<g font-size="2.3" fill="#404040">
<text x="38.4" y="11.5">1</text>
<text x="111.4" y="11.5">2</text>
<text x="184.5" y="11.5">3</text>
<text x="257.5" y="11.5">4</text>
<text x="4" y="34.4">A</text>
<text x="291.6" y="34.4">A</text>
<text x="4" y="82.7">B</text>
<text x="291.6" y="82.7">B</text>
<text x="4" y="131.1">C</text>
<text x="291.6" y="131.1">C</text>
<text x="4" y="179.4">D</text>
<text x="291.6" y="179.4">D</text>
<text x="38.4" y="199.7">1</text>
<text x="111.4" y="199.7">2</text>
<text x="184.5" y="199.7">3</text>
<text x="257.5" y="199.7">4</text>
</g>
<text font-size="2.3" fill="#00f" x="202.3" y="35.7">VCC</text>
<g font-size="2.3" fill="#000080">
<text x="129.2" y="38">C47</text>
<text x="127.2" y="42">10n</text>
<text x="138.4" y="42">U9</text>
<text x="174.3" y="45.3">L1</text>
<text x="93.6" y="52.2">0805</text>
<text x="93.6" y="49.6">R55</text>
<text x="174" y="50.4">47µH</text>
<text x="93.6" y="54.7">10k</text>
<text x="110.1" y="58.3">C44</text>
<text x="120.3" y="57.5">C43</text>
<text x="138.4" y="57.3">LM2675M-5.0</text>
<text x="170.2" y="59.3">10MQ060</text>
<text x="170.2" y="56.8">D6</text>
<text x="192.9" y="58.8">C51</text>
<text x="206.9" y="59.6">C45</text>
<text x="227.8" y="56">LED5</text>
<text x="229" y="59.8">GREEN</text>
<text x="93.6" y="63.6">0805</text>
<text x="93.6" y="61.1">R68</text>
<text x="108.1" y="62.4">100n</text>
<text x="120.3" y="60.1">100µ/50V</text>
<text x="192.9" y="62.7">220µ/10V</text>
<text x="204.9" y="63.6">100n</text>
<text x="218.6" y="65.9">470</text>
<text x="54.4" y="66.2">D7</text>
<text x="93.6" y="66.2">1k</text>
<text x="102.5" y="71.3">C70</text>
<text x="209.7" y="66.5">R83</text>
<text x="213.5" y="67.2">0805</text>
<text x="54.4" y="73.8">BAS16J</text>
<text x="102.5" y="75.1">10n</text>
<text x="66.9" y="81.4">1206</text>
<text x="66.9" y="84">390</text>
<text x="66.9" y="78.9">R89</text>
<text x="153.4" y="82.7">0805</text>
<text x="153.4" y="80.2">R65</text>
<text x="40.4" y="85.3">B1</text>
<text x="79.9" y="87.8">D12</text>
<text x="153.4" y="85.3">10k</text>
<text x="189.3" y="86.5">U10</text>
<text x="79.9" y="90.3">BAS16J</text>
<text x="153.4" y="94.2">0805</text>
<text x="153.4" y="91.6">R67</text>
<text x="172.5" y="93.9">C46</text>
<text x="217" y="94.2">C50</text>
<text x="237.9" y="95.4">LED14</text>
<text x="40.4" y="98">KX-1212</text>
<text x="153.4" y="96.7">10k</text>
<text x="170.5" y="98">100n</text>
<text x="189.3" y="99.2">LM1117IMP-3.3</text>
<text x="217" y="98">10µ</text>
<text x="239.2" y="99.2">GREEN</text>
<text x="234.8" y="106.9">R107</text>
<text x="57" y="112">BAS16J</text>
<text x="58.2" y="109.4">D15</text>
<text x="172.5" y="112">10n</text>
<text x="172.5" y="109.4">C71</text>
<text x="234.8" y="109.4">270</text>
<text x="234.8" y="112">0805</text>
<text x="68.4" y="124.7">D11</text>
<text x="56.5" y="127">T5</text>
<text x="68.4" y="127.3">BAS16J</text>
<text x="84.9" y="128.2">D5</text>
<text x="41.2" y="135.9">PDTC123ET</text>
<text x="82.4" y="134.9">10MQ060</text>
<text x="116.7" y="133.6">U5</text>
<text x="189.6" y="142.5">LED15</text>
<text x="190.8" y="146.3">GREEN</text>
<text x="52.9" y="153.7">C48</text>
<text x="62.1" y="150.1">D8</text>
<text x="80.1" y="152.7">GREEN</text>
<text x="80.1" y="150.1">LED6</text>
<text x="97.4" y="155">C68</text>
<text x="125.7" y="150.1">LM317LM</text>
<text x="134.6" y="155">0805</text>
<text x="134.6" y="152.9">R85</text>
<text x="186.5" y="155.2">R108</text>
<text x="50.8" y="157.8">10n</text>
<text x="70.7" y="160.3">R81</text>
<text x="88.5" y="161.6">R82</text>
<text x="95.4" y="159">100n</text>
<text x="125.4" y="160.3">R84</text>
<text x="134.6" y="160.1">1k2</text>
<text x="160.3" y="160.3">100n</text>
<text x="162.4" y="156.2">C69</text>
<text x="186.5" y="157.8">1k2</text>
<text x="186.5" y="160.3">0805</text>
<text x="54.4" y="162.6">SM6T39CA</text>
<text x="69.4" y="165.4">1206</text>
<text x="70.7" y="162.8">1k2</text>
<text x="88.5" y="164.2">1k2</text>
<text x="88.5" y="166.7">1206</text>
<text x="125.2" y="163.7" transform="rotate(-90 125.2 163.7)">0805</text>
<text x="126.7" y="162.8">10k</text>
<text x="238.9" y="185.7">Elektronik Design AB</text>
<text x="180.4" y="189.9">A4</text>
<text x="214.7" y="189.6">MELACS7 R2A</text>
<text x="238.9" y="188.3">Metropol</text>
<text x="238.9" y="190.9">851 71 SUNDSVALL</text>
<text x="180.4" y="195.9">Power_7.SCHDOC</text>
<text x="265.6" y="193.4">stefan@edab.nu</text>
</g>
<g font-size="2.3">
<text x="133.6" y="44.6">7</text>
<text x="133.6" y="47.1">5</text>
<text x="140.5" y="45.8">IN</text>
<text x="151.4" y="45.8">FB</text>
<text x="160" y="47.1">8</text>
<text x="160" y="44.6">4</text>
<text x="133.6" y="49.6">1</text>
<text x="133.6" y="52.2">6</text>
<text x="140.5" y="50.9">CB</text>
<text x="140.5" y="48.4">ON/OFF OUT</text>
<text x="140.5" y="53.5">GND</text>
<text x="151.1" y="50.9">NC</text>
<text x="151.1" y="53.5">NC</text>
<text x="160" y="49.6">2</text>
<text x="160" y="52.2">3</text>
<text x="49.3" y="87.8">1</text>
<text x="184.5" y="89.1">3</text>
<text x="213.5" y="89.1">2</text>
<text x="49.3" y="92.9">2</text>
<text x="184.5" y="94.2">1</text>
<text x="191.3" y="90.3">INPUT</text>
<text x="191.3" y="95.4">GND</text>
<text x="203" y="90.3">OUT</text>
<text x="111.9" y="137.4">3</text>
<text x="125.4" y="137.4">OUT</text>
<text x="135.9" y="136.1">2</text>
<text x="118.8" y="138.7">IN</text>
<text x="125.4" y="141.3">OUT</text>
<text x="135.9" y="140">4</text>
<text x="122.1" y="144.5">ADJ</text>
<text x="124" y="150.5" transform="rotate(-90 124 150.5)">1</text>
<text x="174" y="184.5">Title</text>
<text x="174" y="189.6">Size:</text>
<text x="191.8" y="189.6">Number:</text>
<text x="174" y="193.4">Date: 2014-02-14</text>
<text x="174" y="195.9">File:</text>
<text x="195.6" y="193.4">Time: 12:37:35</text>
<text x="214.7" y="193.4">Sheet7</text>
<text x="223.4" y="193.4">of 7</text>
</g>
<g font-size="2.3" fill="#800000">
<text x="241.5" y="48.4">VCC</text>
<text x="114.2" y="77.6">24Vm</text>
<text x="246.6" y="90.3">3V3</text>
<text x="186.8" y="117.1">5Vm</text>
<text x="25.1" y="129.8">BUZZER</text>
<text x="199.5" y="137.4">+12V</text>
<text x="25.1" y="143.8">24V_IN</text>
<text x="25.1" y="168">GND</text>
</g>
<g font-size="2.3" fill="#f00">
<text x="141.2" y="71.3">GND</text>
<text x="41.9" y="76.3">GND</text>
<text x="178.1" y="105.6">GND</text>
<text x="231.6" y="117.1">GND</text>
<text x="53.4" y="140">GND</text>
<text x="183.2" y="166.7">GND</text>
<text x="63.6" y="171.8">GND</text>
<text x="184.2" y="184.5">Melacs</text>
<text x="192.6" y="184.5">Power</text>
</g>
</svg>
